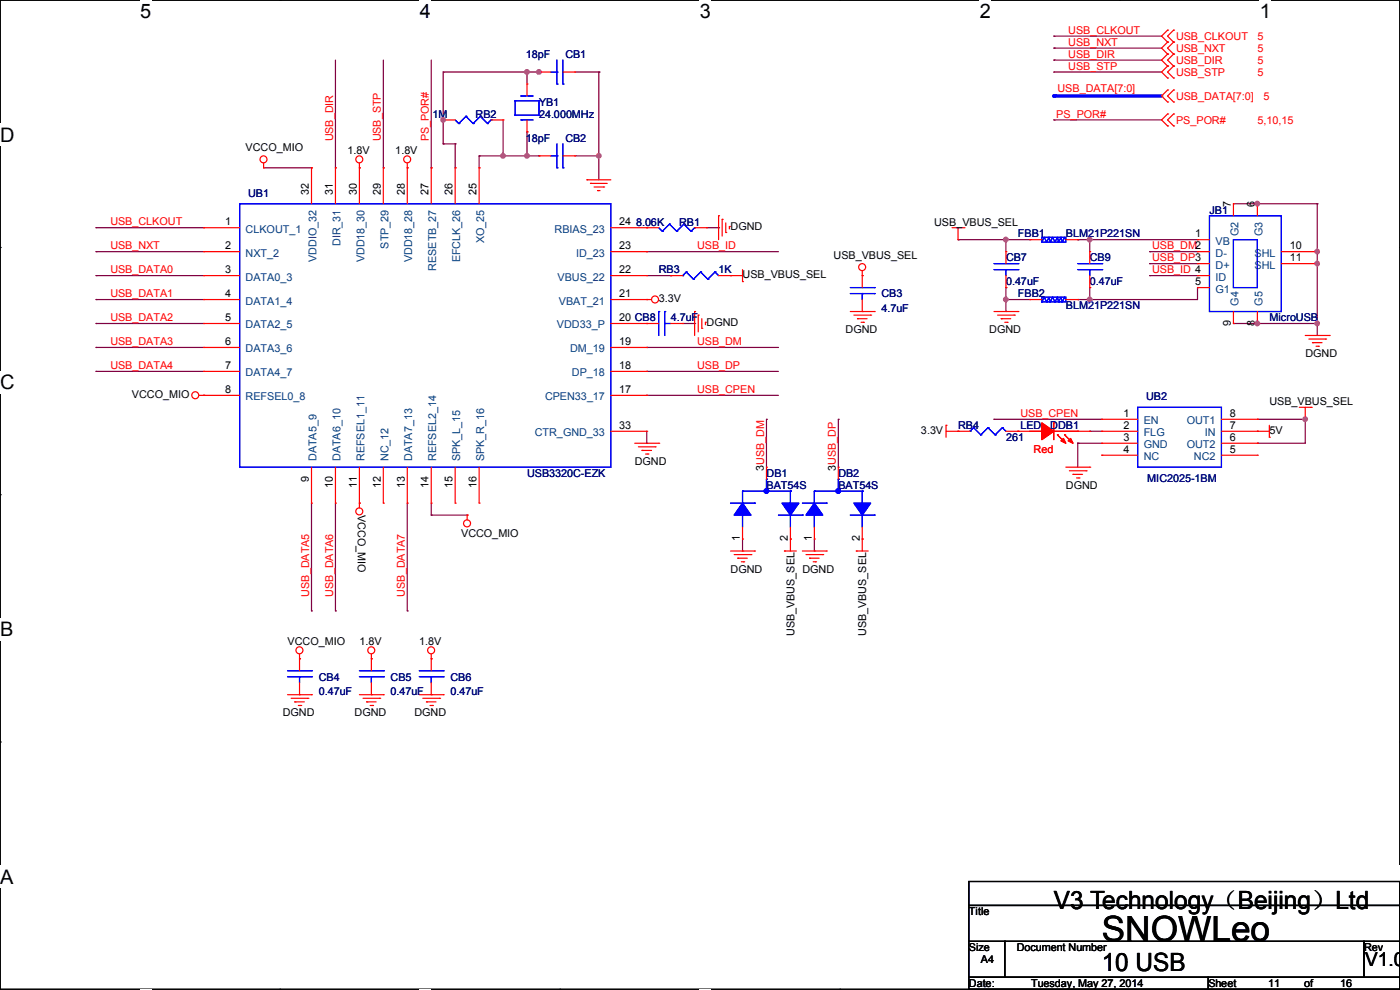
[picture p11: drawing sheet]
<svg xmlns="http://www.w3.org/2000/svg" width="297mm" height="210mm" viewBox="0 0 297 210" stroke-linecap="round" stroke-linejoin="round" font-family="sans-serif">
<path d="M0 0h297v209.8h-297z" fill="none" stroke="#000" stroke-width=".25"/>
<g fill="#fff">
<path d="M29.7 0h2.4v4.8h-2.4z"/>
<path d="M29.7 209.8h2.4v.2h-2.4z"/>
</g>
<path d="M59.4 0h.1M59.4 209.8h.1" fill="none" stroke="#000" stroke-width=".25"/>
<g fill="#fff">
<path d="M89.1 0h2.3v4.8h-2.3z"/>
<path d="M89.1 209.8h2.3v.2h-2.3z"/>
</g>
<path d="M118.8 0h.1M118.8 209.8h.1" fill="none" stroke="#000" stroke-width=".25"/>
<g fill="#fff">
<path d="M148.5 0h2.3v4.8h-2.3z"/>
<path d="M148.5 209.8h2.3v.2h-2.3z"/>
</g>
<path d="M178.2 0h.1M178.2 209.8h.1" fill="none" stroke="#000" stroke-width=".25"/>
<g fill="#fff">
<path d="M207.9 0h2.3v4.8h-2.3z"/>
<path d="M207.9 209.8h2.3v.2h-2.3z"/>
</g>
<path d="M237.6 0h.1M237.6 209.8h.1" fill="none" stroke="#000" stroke-width=".25"/>
<g fill="#fff">
<path d="M267.3 0h2.3v4.8h-2.3z"/>
<path d="M267.3 209.8h2.3v.2h-2.3z"/>
<path d="M0 26.2h3.1v4.8h-3.1z"/>
<path d="M0 78.7h3.1v4.7h-3.1z"/>
</g>
<path d="M0 52.5h.1M297 52.5h.1" fill="none" stroke="#000" stroke-width=".25"/>
<path d="M0 131.1h2.9v4.8h-2.9z" fill="#fff"/>
<path d="M0 104.9h.1M297 104.9h.1" fill="none" stroke="#000" stroke-width=".25"/>
<g fill="#fff">
<path d="M0 183.6h2.9v4.7h-2.9z"/>
<path d="M296.9 183.6h.1v4.7h-.1z"/>
</g>
<path d="M0 157.4h.1M297 157.4h.1" fill="none" stroke="#000" stroke-width=".25"/>
<g fill="none" stroke="#800040" stroke-width=".25">
<path d="M71.2 12.7v22.9M81.3 12.7v22.9M91.5 12.7v22.9M94 15.3h.1M94 15.3h20.3M94 15.3v15.2M111.8 15.3h.1M111.8 15.3v2.5M114.3 15.3h.1M122 15.3h5M127 15.3h.1M127 15.3v22.8"/>
<path d="M223.6 10.2h.1M223.6 7.7h.1M223.6 15.3h.1M223.6 12.7h.1M223.6 15.3h22.8M223.6 10.2h22.8M223.6 7.7h22.8M223.6 12.7h22.8M71.2 35.6h.1M81.3 35.6h.1M91.5 35.6h.1M94 25.4h.1"/>
<path d="M94 30.5h.1M94 30.5h2.6M96.6 30.5h.1M96.6 35.6h.1M96.6 30.5v5.1M101.6 33.1h.1M101.6 35.6h.1M101.6 33.1h12.7M101.6 33.1v2.5M106.7 33.1h.1M106.7 25.4v7.7M111.8 28h.1"/>
<path d="M111.8 28v5.1M114.3 33.1h.1M122 33.1h5M127 33.1h.1M223.6 25.4h.1M223.6 25.4h22.8M20.4 48.3h.1M20.4 53.4h.1M20.4 58.5h.1M20.4 48.3h22.8M20.4 53.4h22.8M20.4 58.5h22.8"/>
<path d="M137.2 53.4h.1M137.2 53.4h27.9M149.9 48.3h2.5M152.4 48.3h.1M20.4 63.5h.1M20.4 68.6h.1M20.4 73.7h.1M20.4 78.8h.1M20.4 63.5h22.8M20.4 68.6h22.8M20.4 73.7h22.8M20.4 78.8h22.8"/>
<path d="M137.2 94h.1M137.2 91.5v2.5M66.1 106.7v22.9M71.2 106.7v22.9M86.4 106.7v22.9M66.1 129.6h.1M71.2 129.6h.1M86.4 129.6h.1"/>
</g>
<g fill="#f0f" stroke="#f0f" stroke-width=".25">
<circle cx="127" cy="33" r=".49"/>
<circle cx="111.8" cy="15.3" r=".49"/>
<circle cx="114.3" cy="15.3" r=".49"/>
<circle cx="94" cy="25.4" r=".49"/>
<circle cx="111.8" cy="33" r=".49"/>
<circle cx="106.7" cy="33" r=".49"/>
</g>
<path d="M223.6 20.4h22.8" fill="none" stroke="#00f" stroke-width=".76"/>
<circle cx="223.6" cy="20.4" r=".38" fill="#00f"/>
<g fill="none" stroke="#800040" stroke-width=".25">
<path d="M55.9 35.6h10.2M66.1 35.6h.1M137.2 58.5h5.1M142.3 58.5h.1M203.2 50.8h.1M203.2 50.8h15.3M213.4 50.8h.1M213.4 50.8v2.6M228.6 50.8h.1M228.6 50.8h25.4M231.2 50.8h.1M231.2 50.8v2.6"/>
<path d="M243.9 53.4h.1M243.9 55.9h.1M243.9 58.5h.1M243.9 53.4h10.1M243.9 55.9h10.1M243.9 58.5h10.1M261.7 43.2h17.7M266.7 43.2h.1M279.4 43.2h.1M279.4 53.4h.1M279.4 55.9h.1M279.4 43.2v28"/>
<path d="M137.2 73.7h.1M137.2 78.8h.1M137.2 73.7h27.9M137.2 78.8h27.9M144.8 68.6h2.6M147.4 68.6h.1M213.4 63.5h.1M213.4 61h.1M213.4 63.5h5.1M213.4 61v5.1M228.6 63.5h.1M231.2 61h.1"/>
<path d="M231.2 63.5h.1M231.2 61v2.5M254 61h.1M254 61v2.5h-25.4M261.7 68.6h.1M261.7 68.6h17.7M266.7 68.6h.1M279.4 68.6h.1M137.2 83.9h.1M137.2 83.9h27.9M162.6 88.9h.1M162.6 88.9v10.2"/>
<path d="M177.8 88.9h.1M177.8 88.9v10.2M210.9 88.9h.1M210.9 88.9h22.8M228.6 94h.1M228.6 94h5.1M228.6 94v5.1M231.2 91.5h.1M231.2 91.5h2.5M266.7 88.9h.1M266.7 94h.1M266.7 88.9h10.2"/>
<path d="M276.9 88.9h.1M276.9 88.9v5.1h-10.2M91.5 109.3h.1M91.5 106.7v2.6M91.5 109.3h7.6M99.1 109.3h.1M157.5 116.9h.1M157.5 114.3v2.6M172.8 116.9h.1M172.8 114.3v2.6"/>
</g>
<g fill="#f0f" stroke="#f0f" stroke-width=".25">
<circle cx="231.2" cy="63.5" r=".49"/>
<circle cx="213.4" cy="50.8" r=".49"/>
<circle cx="213.4" cy="63.5" r=".49"/>
<circle cx="231.2" cy="50.8" r=".49"/>
<circle cx="276.9" cy="88.9" r=".49"/>
<circle cx="266.7" cy="43.2" r=".49"/>
<circle cx="279.4" cy="53.4" r=".49"/>
<circle cx="266.7" cy="68.6" r=".49"/>
<circle cx="279.4" cy="68.6" r=".49"/>
<circle cx="279.4" cy="55.9" r=".49"/>
<circle cx="127" cy="33" r=".49"/>
<circle cx="111.8" cy="15.3" r=".49"/>
<circle cx="114.3" cy="15.3" r=".49"/>
<circle cx="94" cy="25.4" r=".49"/>
<circle cx="111.8" cy="33" r=".49"/>
<circle cx="106.7" cy="33" r=".49"/>
</g>
<g fill="none" stroke="#f00" stroke-width=".25">
<path d="M111.8 17.8h.1M111.8 17.8v2.6M114.3 15.3h.1M114.3 15.3h2.6M119.4 15.3h2.6M122 15.3h.1M247.7 6.4h.1M247.7 8.9h.1M247.7 11.5h.1M247.7 14h.1M247.7 16.6h.1M247.7 19.1h.1"/>
<path d="M247.7 6.4l-1.3 1.3 1.3 1.2M247.7 8.9l-1.3 1.3 1.3 1.3M247.7 14l-1.3 1.3 1.3 1.3M247.7 11.5l-1.3 1.2 1.3 1.3M247.7 19.1l-1.3 1.3 1.3 1.2M249 8.9h.1M249 6.4h.1M249 11.5h.1M249 16.6h.1M249 14h.1M249 19.1h.1M249 6.4l-1.3 1.3 1.3 1.2"/>
<path d="M249 8.9l-1.3 1.3 1.3 1.3M249 14l-1.3 1.3 1.3 1.3M249 11.5l-1.3 1.2 1.3 1.3M249 19.1l-1.3 1.3 1.3 1.2M55.9 35.6h.1M55.9 34.6v1M66.1 35.6h.1M66.1 35.6v7.6M71.2 35.6h.1M71.2 35.6v7.6M76.2 35.6h.1M76.2 34.6v8.6"/>
<path d="M81.3 35.6h.1M81.3 35.6v7.6M86.4 35.6h.1M86.4 34.6v8.6M91.5 35.6h.1M91.5 35.6v7.6M94 25.4h.1M94 25.4h2.6M96.6 35.6h.1M96.6 35.6v7.6M101.6 35.6h.1M101.6 35.6v7.6"/>
<path d="M104.2 25.4h2.5M106.7 25.4h.1M111.8 28h.1M111.8 25.4v2.6M114.3 33.1h.1M114.3 33.1h2.6M119.4 33.1h2.6M122 33.1h.1M124.5 38.1h.1M124.5 38.1h5.1M125.3 38.9h.1M125.3 38.9h3.5"/>
<path d="M126 39.7h2.1M128.1 39.7h.1M247.7 24.2h.1M247.7 26.7h.1M247.7 21.6h.1M247.7 24.2l-1.3 1.2 1.3 1.3M249 26.7h.1M249 24.2h.1M249 21.6h.1M249 24.2l-1.3 1.2 1.3 1.3M43.2 48.3h.1M43.2 53.4h.1"/>
<path d="M43.2 58.5h.1M43.2 48.3h7.6M43.2 58.5h7.6M43.2 53.4h7.6M126.8 40.4h.1M126.8 40.4h.5M129.6 48.3h10.1M129.6 58.5h7.6M129.6 53.4h7.6M137.2 48.3h.1M137.2 53.4h.1M137.2 58.5h.1"/>
<path d="M142.3 58.5h.1M142.3 58.5h2.5M147.4 48.3h2.5M149.9 48.3h.1M152.4 45.8h.1M152.4 45.8v5M152.4 58.5h5.1M153.2 46.5h.1M153.2 46.5v3.6M154 49.3h.1M154 47.3v2M154.7 48h.1"/>
<path d="M154.7 48v.6M155 58.5h.1M157.5 59.7h.1M157.5 57.2v2.5M182.9 58.5h.1M182.9 57.4v3.6M202 48.3h2.5M203.2 50.8h.1M203.2 48.3v2.5M204.5 48.3h.1M213.4 53.4h.1M213.4 53.4v2.5"/>
<path d="M213.4 58.5v2.5M218.5 50.8h.1M218.5 50.8h2.5M226.1 50.8h2.5M228.6 50.8h.1M231.2 53.4h.1M231.2 53.4v2.5M231.2 58.5v2.5M254 53.4h.1M254 55.9h.1M254 50.8h.1M254 58.5h.1"/>
<path d="M254 58.5h2.6M254 53.4h2.6M254 55.9h2.6M254 50.8h2.6M261.7 43.2h.1M261.7 43.2v2.6M266.7 43.2h.1M266.7 43.2v2.6M271.8 53.4h7.6M271.8 55.9h7.6M279.4 53.4h.1M279.4 55.9h.1"/>
<path d="M43.2 68.6h.1M43.2 63.5h.1M43.2 73.7h.1M43.2 78.8h.1M43.2 63.5h7.6M43.2 68.6h7.6M43.2 73.7h7.6M43.2 78.8h7.6M129.6 63.5h8.6M129.6 68.6h10.1M129.6 73.7h7.6M129.6 78.8h7.6"/>
<path d="M137.2 63.5h.1M137.2 68.6h.1M137.2 73.7h.1M137.2 78.8h.1M142.3 68.6h2.5M144.8 68.6h.1M147.4 66.1h.1M147.4 66.1v5.1M148.1 66.8h.1M148.1 66.8v3.6M148.9 69.6h.1M148.9 67.6v2"/>
<path d="M149.6 68.4h.1M149.6 68.4v.5M180.4 66.1h5.1M181.1 66.8h3.6M181.9 67.6h.1M181.9 67.6h2M182.7 68.4h.5M182.9 66.1h.1M182.9 63.5v2.6M183.2 68.4h.1M184.7 66.8h.1M185.5 66.1h.1"/>
<path d="M210.9 66.1h5M211.6 66.8h3.6M212.4 67.6h.1M212.4 67.6h2M213.1 68.4h.6M213.4 61h.1M213.7 68.4h.1M215.2 66.8h.1M215.9 66.1h.1M218.5 63.5h.1M218.5 63.5h2.5M226.1 63.5h2.5"/>
<path d="M228.6 63.5h.1M231.2 61h.1M254 61h.1M254 61h2.6M261.7 68.6h.1M261.7 66.1v2.5M266.7 68.6h.1M266.7 66.1v2.5M276.9 71.2h5.1M277.7 71.9h3.5M278.4 72.7h.1M278.4 72.7h2.1"/>
<path d="M279.2 73.4h.5M279.7 73.4h.1M281.2 71.9h.1M282 71.2h.1M42.2 83.9h8.6M43.2 83.9h.1M66.1 99.1v7.6M71.2 99.1v7.6M76.2 99.1v8.6M81.3 99.1v7.6M86.4 99.1v7.6M91.5 99.1v7.6"/>
<path d="M96.6 99.1v7.6M101.6 99.1v7.6M129.6 83.9h7.6M129.6 91.5h7.6M134.7 94h5M135.4 94.8h3.6M136.2 95.5h.1M136.2 95.5h2M136.9 96.3h.6M137.2 83.9h.1M137.2 91.5h.1M137.5 96.3h.1"/>
<path d="M139 94.8h.1M139.7 94h.1M162.6 99.1h.1M162.6 99.1v2.5M177.8 99.1h.1M177.8 99.1v2.5M200.7 90.2h.1M200.7 91.5h5.1M200.7 90.2v2.6M203.2 91.5h.1M213.4 91.5h7.6M215.9 91.5h.1"/>
<path d="M221 91.5h.1M223.6 89.7h.1M223.6 91.5h7.6M223.6 89.7v3.6M224.3 92.2h.1M224.3 92.2l1.5 1.6M225.8 92.2h.1M225.8 92.2l1.6 1.6M226.1 99.1h5.1M226.9 99.9h3.5M228.6 91.5h.1M230.4 99.9h.1"/>
<path d="M231.2 99.1h.1M231.2 91.5h.1M233.7 88.9h.1M233.7 91.5h.1M233.7 94h.1M233.7 96.6h.1M233.7 94h7.6M233.7 91.5h7.6M233.7 88.9h7.6M233.7 96.6h7.6M259.1 94h7.6M259.1 91.5h10.2"/>
<path d="M259.1 88.9h7.6M259.1 96.6h7.6M266.7 91.5h.1M266.7 96.6h.1M266.7 94h.1M266.7 88.9h.1M269.3 92.8h.1M269.3 90.2v2.6M275.6 86.4h2.6M276.9 88.9h.1M276.9 86.4v2.5M278.2 86.4h.1"/>
<path d="M66.1 106.7h.1M71.2 106.7h.1M76.2 106.7h.1M81.3 106.7h.1M86.4 106.7h.1M91.5 106.7h.1M96.6 106.7h.1M99.1 109.3h.1M99.1 109.3v1M101.6 106.7h.1M155 116.9h5.1M155.7 117.6h3.6"/>
<path d="M156.5 118.4h.1M156.5 118.4h2M157.3 119.2h.5M157.5 114.3h.1M157.5 111.8v2.5M157.8 119.2h.1M159.3 117.6h.1M160.1 116.9h.1M166.4 116.9h.1M166.4 116.9h2.6M167.7 114.3h.1M167.7 111.8v5.1"/>
<path d="M170.2 116.9h5.1M171 117.6h3.5M171.7 118.4h.1M171.7 118.4h2.1M172.5 119.2h.5M172.8 114.3h.1M172.8 111.8v2.5M173 119.2h.1M174.5 117.6h.1M175.3 116.9h.1M181.7 116.9h.1M181.7 116.9h2.5"/>
<path d="M182.9 114.3h.1M182.9 111.8v5.1M227.6 100.6h.1M227.6 100.6h2.1M228.4 101.4h.5M228.9 101.4h.1M63.5 139.7h.1M63.5 138.7v3.6M78.8 139.7h.1M78.8 138.7v3.6M91.5 139.7h.1M91.5 138.7v3.6"/>
<path d="M61 147.4h5.1M61.8 148.1h3.5M62.5 148.9h.1M62.5 148.9h2.1M63.3 149.6h.5M63.5 147.4h.1M63.5 144.8v2.6M63.8 149.6h.1M65.3 148.1h.1M66.1 147.4h.1M76.2 147.4h5.1M77 148.1h3.6"/>
<path d="M77.8 148.9h.1M77.8 148.9h2M78.5 149.6h.5M78.8 147.4h.1M78.8 144.8v2.6M79 149.6h.1M80.6 148.1h.1M81.3 147.4h.1M88.9 147.4h5.1M89.7 148.1h3.6M90.5 148.9h.1M90.5 148.9h2"/>
<path d="M91.2 149.6h.5M91.5 147.4h.1M91.5 144.8v2.6M91.7 149.6h.1M93.3 148.1h.1M94 147.4h.1"/>
<circle cx="55.9" cy="33.8" r=".74"/>
<circle cx="76.2" cy="33.8" r=".74"/>
<circle cx="86.4" cy="33.8" r=".74"/>
<circle cx="182.9" cy="56.7" r=".74"/>
<circle cx="139" cy="63.5" r=".74"/>
<circle cx="41.4" cy="83.8" r=".74"/>
<circle cx="76.2" cy="108.5" r=".74"/>
<circle cx="99.1" cy="111" r=".74"/>
<circle cx="63.5" cy="137.9" r=".74"/>
<circle cx="78.8" cy="137.9" r=".74"/>
<circle cx="91.5" cy="137.9" r=".74"/>
</g>
<path d="M205.5 187h91.5v5.1h-91.5zM205.5 192.1h91.5v7.6h-91.5zM205.5 199.7h7.6v7.6h-7.6zM213.1 199.7h76.2v7.6h-76.2zM289.3 199.7h7.7v7.6h-7.7zM205.5 207.3h50.8v2.5h-50.8zM256.3 207.3h40.7v2.5h-40.7z" fill="none" stroke="#000" stroke-width=".25"/>
<g fill="none" stroke="#00f" stroke-width=".25">
<path d="M116.9 15.3h1.3M118.2 17.8h.1M118.2 15.3h.1M118.2 12.7v5.1M119.4 17.8h.1M119.4 12.7v5.1M96.6 25.4l.7 .8M97.3 26.2h.1M98.8 24.7h.1M98.8 24.7l-1.5 1.5M98.8 24.7l1.6 1.5M100.4 26.2h.1"/>
<path d="M101.9 24.7h.1M101.9 24.7l-1.5 1.5M101.9 24.7l1.5 1.5M103.4 26.2h.1M104.2 25.4h.1M104.2 25.4l-.8 .8M109.3 24.4h.1M109.3 21.4h.1M109.3 24.4h5M109.3 21.4v3M109.3 21.4h5M110.5 25.4h.1"/>
<path d="M110.5 20.4h.1M110.5 25.4h2.6M110.5 20.4h2.6M114.3 21.4h.1M114.3 24.4h.1M114.3 21.4v3M116.9 33.1h1.3M118.2 35.6h.1M118.2 33.1h.1M118.2 30.5v5.1M119.4 35.6h.1M119.4 30.5v5.1"/>
<path d="M50.8 43.2h78.8v55.9h-78.8zM139.7 48.3l.8 .8M140.5 49.1h.1M142 47.5h.1M142 47.5l-1.5 1.6M142 47.5l1.6 1.6M143.6 49.1h.1M144.8 58.5h.1M145.1 47.5h.1M145.1 47.5l-1.5 1.6M145.1 47.5l1.5 1.6M145.6 57.7h.1"/>
<path d="M145.6 57.7l1.5 1.5M145.6 57.7l-.8 .8M146.6 49.1h.1M147.1 59.2h.1M147.4 48.3h.1M147.4 48.3l-.8 .8M148.6 57.7h.1M148.6 57.7l1.6 1.5M148.6 57.7l-1.5 1.5M150.2 59.2h.1M151.7 57.7h.1M151.7 57.7l.7 .8"/>
<path d="M151.7 57.7l-1.5 1.5M210.9 55.9h5M210.9 57.2h5M213.4 57.2h.1M213.4 57.2v1.3M215.9 55.9h.1M215.9 57.2h.1M221 50.3h5.1v1.1h-5.1zM226.1 50.8l-.3-.5-.5 1.1-.2-1.1-.5 1.1-.3-1.1-.5 1.1-.5-1.1-.5 1.1-.3-1.1-.5 1.1-.5-1.1-.5 1.1M228.6 55.9h5.1M228.6 57.2h5.1M231.2 57.2h.1"/>
<path d="M231.2 57.2v1.3M233.7 55.9h.1M233.7 57.2h.1M256.6 45.8h15.2v20.3h-15.2zM261.7 50.8h5v10.2h-5zM139.7 66.1h.1M139.7 66.1v5.1M141 66.1h.1M141 68.6h.1M141 66.1v5.1M141 68.6h1.3M180.4 61h5.1"/>
<path d="M180.4 62.3h5.1M182.9 62.3h.1M182.9 62.3v1.2M185.5 61h.1M185.5 62.3h.1M221 63h5.1v1.1h-5.1zM226.1 63.5l-.3-.5-.5 1.1-.2-1.1-.5 1.1-.3-1.1-.5 1.1-.5-1.1-.5 1.1-.3-1.1-.5 1.1-.5-1.1-.5 1.1M205.8 91.5h.1M206.5 90.7h.1M206.5 90.7l1.6 1.5M206.5 90.7l-.7 .8M208.1 92.2h.1"/>
<path d="M209.6 90.7h.1M209.6 90.7l1.5 1.5M209.6 90.7l-1.5 1.5M211.1 92.2h.1M212.6 90.7h.1M212.6 90.7l.8 .8M212.6 90.7l-1.5 1.5M241.3 86.4h17.8v12.7h-17.8zM155 106.7h5.1M157.5 109.3h.1M157.5 104.2h.1M157.5 104.2v2.5"/>
<path d="M157.5 109.3v2.5M157.5 104.2h10.2M160.1 106.7h.1M162.6 101.6h.1M162.6 101.6v2.6M165.1 109.3h5.1M167.7 109.3h.1M167.7 104.2h.1M167.7 104.2v2.5M167.7 109.3v2.5M170.2 109.3h.1M170.2 106.7h5.1"/>
<path d="M172.8 109.3h.1M172.8 104.2h.1M172.8 104.2h10.1M172.8 104.2v2.5M172.8 109.3v2.5M175.3 106.7h.1M177.8 101.6h.1M177.8 101.6v2.6M180.4 109.3h5.1M182.9 109.3h.1M182.9 104.2h.1M182.9 104.2v2.5"/>
<path d="M182.9 109.3v2.5M185.5 109.3h.1M61 142.3h5.1M61 143.6h5.1M63.5 143.6h.1M63.5 143.6v1.2M66.1 142.3h.1M66.1 143.6h.1M76.2 142.3h5.1M76.2 143.6h5.1M78.8 143.6h.1M78.8 143.6v1.2"/>
<path d="M81.3 142.3h.1M81.3 143.6h.1M88.9 142.3h5.1M88.9 143.6h5.1M91.5 143.6h.1M91.5 143.6v1.2M94 142.3h.1M94 143.6h.1"/>
</g>
<g fill="#00f" stroke="#00f" stroke-width=".25">
<path d="M157.5 106.7l1.8 2.6h-3.6z" fill-rule="evenodd"/>
<path d="M165.9 106.7h3.6l-1.8 2.6z" fill-rule="evenodd"/>
<path d="M157.5 106.7l1.8 2.6h-3.6z" fill-rule="evenodd"/>
<path d="M165.9 106.7h3.6l-1.8 2.6z" fill-rule="evenodd"/>
<path d="M172.8 106.7l1.7 2.6h-3.5z" fill-rule="evenodd"/>
<path d="M181.1 106.7h3.6l-1.8 2.6z" fill-rule="evenodd"/>
<path d="M172.8 106.7l1.7 2.6h-3.5z" fill-rule="evenodd"/>
<path d="M181.1 106.7h3.6l-1.8 2.6z" fill-rule="evenodd"/>
<circle cx="162.6" cy="104.2" r=".49"/>
<circle cx="177.8" cy="104.2" r=".49"/>
</g>
<g fill="#f00" stroke="#f00" stroke-width=".25">
<path d="M221 89.7l2.6 1.8-2.6 1.8z" fill-rule="evenodd"/>
<path d="M227.1 93l.5 1-1-.5z" fill-rule="evenodd"/>
<path d="M225.6 93l.5 1-1-.5z" fill-rule="evenodd"/>
<path d="M221 89.7l2.6 1.8-2.6 1.8z" fill-rule="evenodd"/>
<path d="M227.1 93l.5 1-1-.5z" fill-rule="evenodd"/>
<path d="M225.6 93l.5 1-1-.5z" fill-rule="evenodd"/>
</g>
<text font-size="7.4" x="233.7" y="199.7">SNOWLeo</text>
<g font-size="5.3">
<text x="223.6" y="192.8">V3 Technology（Beijing）Ltd</text>
<text x="233.7" y="206">10 USB</text>
</g>
<g font-size="4.2">
<text x="29.7" y="3.9">5</text>
<text x="89.1" y="3.9">4</text>
<text x="148.5" y="3.9">3</text>
<text x="207.9" y="3.9">2</text>
<text x="267.3" y="3.9">1</text>
<text x="0" y="30.1">D</text>
<text x="0" y="82.5">C</text>
<text x="0" y="135">B</text>
<text x="0" y="187.4">A</text>
<text x="297" y="187.4">A</text>
</g>
<text font-size="4.1" x="289.6" y="204.9">V1.0</text>
<g font-size="2.3" fill="#f00">
<text x="226.6" y="9.7">USB_NXT</text>
<text x="226.6" y="7.2">USB_CLKOUT</text>
<text x="249.5" y="8.5">USB_CLKOUT</text>
<text x="249.5" y="11">USB_NXT</text>
<text x="266.8" y="8.5">5</text>
<text x="266.8" y="11">5</text>
<text x="226.6" y="14.8">USB_STP</text>
<text x="226.6" y="12.2">USB_DIR</text>
<text x="249.5" y="16.1">USB_STP</text>
<text x="249.5" y="13.5">USB_DIR</text>
<text x="266.8" y="16.1">5</text>
<text x="266.8" y="13.5">5</text>
<text x="224.3" y="19.6">USB_DATA[7:0]</text>
<text x="249.5" y="21.2">USB_DATA[7:0]</text>
<text x="268" y="21.2">5</text>
<text x="224.1" y="24.9">PS_POR#</text>
<text x="249.5" y="26.2">PS_POR#</text>
<text x="266.8" y="26.2">5,10,15</text>
<text x="70.7" y="30" transform="rotate(-90 70.7 30)">USB_DIR</text>
<text x="80.8" y="30" transform="rotate(-90 80.8 30)">USB_STP</text>
<text x="91" y="30" transform="rotate(-90 91 30)">PS_POR#</text>
<text x="23.4" y="47.8">USB_CLKOUT</text>
<text x="23.4" y="52.9">USB_NXT</text>
<text x="147.9" y="52.9">USB_ID</text>
<text x="244.4" y="52.9">USB_DM2</text>
<text x="23.4" y="58">USB_DATA0</text>
<text x="244.4" y="55.4">USB_DP3</text>
<text x="244.4" y="58">USB_ID 4</text>
<text x="23.4" y="63">USB_DATA1</text>
<text x="23.4" y="68.1">USB_DATA2</text>
<text x="23.4" y="73.2">USB_DATA3</text>
<text x="147.9" y="73.2">USB_DM</text>
<text x="23.4" y="78.3">USB_DATA4</text>
<text x="147.9" y="78.3">USB_DP</text>
<text x="147.9" y="83.4">USB_CPEN</text>
<text x="216.5" y="88.4">USB_CPEN</text>
<text x="219.3" y="96.1">Red</text>
<text x="65.6" y="126.5" transform="rotate(-90 65.6 126.5)">USB_DATA5</text>
<text x="70.7" y="126.5" transform="rotate(-90 70.7 126.5)">USB_DATA6</text>
<text x="85.9" y="126.5" transform="rotate(-90 85.9 126.5)">USB_DATA7</text>
</g>
<g font-size="2.3" fill="#000080">
<text x="111.6" y="12.3">18pF</text>
<text x="119.9" y="12.3">CB1</text>
<text x="114.4" y="22.4">YB1</text>
<text x="91.7" y="25">1M</text>
<text x="100.9" y="25">RB2</text>
<text x="114.4" y="25">24.000MHz</text>
<text x="111.6" y="30.1">18pF</text>
<text x="119.9" y="30.1">CB2</text>
<text x="52.6" y="41.7">UB1</text>
<text x="134.9" y="47.8">8.06K</text>
<text x="144.1" y="47.8">RB1</text>
<text x="256.6" y="45.3">JB1</text>
<text x="216" y="50.4">FBB1</text>
<text x="226.1" y="50.4">BLM21P221SN</text>
<text x="139.8" y="58">RB3</text>
<text x="152.5" y="58">1K</text>
<text x="213.4" y="55.5">CB7</text>
<text x="231.2" y="55.5">CB9</text>
<text x="187" y="63.1">CB3</text>
<text x="213.4" y="60.5">0.47uF</text>
<text x="216" y="63.1">FBB2</text>
<text x="226.1" y="65.6">BLM21P221SN</text>
<text x="231.2" y="60.5">0.47uF</text>
<text x="142.3" y="68.2">4.7uF</text>
<text x="187" y="66.1">4.7uF</text>
<text x="269.3" y="68.2">MicroUSB</text>
<text x="243.1" y="84.9">UB2</text>
<text x="203.3" y="91">RB4</text>
<text x="213.4" y="93.6">261</text>
<text x="216.5" y="91">LED</text>
<text x="222.8" y="91">DDB1</text>
<text x="111.8" y="101.2">USB3320C-EZK</text>
<text x="162.6" y="101.2">DB1</text>
<text x="177.9" y="101.2">DB2</text>
<text x="162.6" y="103.7">BAT54S</text>
<text x="177.9" y="103.7">BAT54S</text>
<text x="243.4" y="102.2">MIC2025-1BM</text>
<text x="67.6" y="144.4">CB4</text>
<text x="67.6" y="147.4">0.47uF</text>
<text x="82.9" y="144.4">CB5</text>
<text x="82.9" y="147.4">0.47uF</text>
<text x="95.6" y="144.4">CB6</text>
<text x="95.6" y="147.4">0.47uF</text>
</g>
<g font-size="2.3">
<text x="52.1" y="32.1">VCCO_MIO</text>
<text x="73.7" y="32.6">1.8V</text>
<text x="83.9" y="32.6">1.8V</text>
<text x="65.5" y="41.4" transform="rotate(-90 65.5 41.4)">32</text>
<text x="70.6" y="41.4" transform="rotate(-90 70.6 41.4)">31</text>
<text x="75.7" y="41.4" transform="rotate(-90 75.7 41.4)">30</text>
<text x="80.8" y="41.4" transform="rotate(-90 80.8 41.4)">29</text>
<text x="85.9" y="41.4" transform="rotate(-90 85.9 41.4)">28</text>
<text x="90.9" y="41.4" transform="rotate(-90 90.9 41.4)">27</text>
<text x="96" y="41.4" transform="rotate(-90 96 41.4)">26</text>
<text x="101.1" y="41.4" transform="rotate(-90 101.1 41.4)">25</text>
<text x="47.8" y="47.8">1</text>
<text x="131.4" y="47.8">24</text>
<text x="198.2" y="47.8">USB_VBUS_SEL</text>
<text x="261.1" y="44" transform="rotate(-90 261.1 44)">7</text>
<text x="266.2" y="44" transform="rotate(-90 266.2 44)">6</text>
<text x="47.8" y="52.8">2</text>
<text x="131.4" y="52.8">23</text>
<text x="155" y="48.9">DGND</text>
<text x="253.5" y="50.3">1</text>
<text x="273.6" y="52.8">10</text>
<text x="47.8" y="57.9">3</text>
<text x="131.4" y="57.9">22</text>
<text x="157.5" y="59">USB_VBUS_SEL</text>
<text x="176.8" y="54.9">USB_VBUS_SEL</text>
<text x="273.6" y="55.4">11</text>
<text x="47.8" y="63">4</text>
<text x="131.4" y="63">21</text>
<text x="139.8" y="64.1">3.3V</text>
<text x="253.5" y="60.5">5</text>
<text x="47.8" y="68.1">5</text>
<text x="131.4" y="68.1">20 CB8</text>
<text x="149.9" y="69.2">DGND</text>
<text x="179.4" y="70.7">DGND</text>
<text x="209.9" y="70.7">DGND</text>
<text x="261.1" y="69.1" transform="rotate(-90 261.1 69.1)">9</text>
<text x="266.2" y="69.1" transform="rotate(-90 266.2 69.1)">8</text>
<text x="47.8" y="73.2">6</text>
<text x="131.4" y="73.2">19</text>
<text x="276.9" y="75.8">DGND</text>
<text x="47.8" y="78.2">7</text>
<text x="47.8" y="83.3">8</text>
<text x="131.4" y="78.2">18</text>
<text x="131.4" y="83.3">17</text>
<text x="28" y="84.4">VCCO_MIO</text>
<text x="238.3" y="88.4">1</text>
<text x="260.9" y="88.4">8</text>
<text x="269.3" y="85.9">USB_VBUS_SEL</text>
<text x="131.4" y="90.9">33</text>
<text x="195.4" y="92">3.3V</text>
<text x="238.3" y="90.9">2</text>
<text x="238.3" y="93.5">3</text>
<text x="260.9" y="93.5">6</text>
<text x="260.9" y="90.9">7</text>
<text x="269.3" y="92">5V</text>
<text x="134.7" y="98.6">DGND</text>
<text x="162.1" y="99.9" transform="rotate(-90 162.1 99.9)">3USB_DM</text>
<text x="177.3" y="99.9" transform="rotate(-90 177.3 99.9)">3USB_DP</text>
<text x="238.3" y="96">4</text>
<text x="260.9" y="96">5</text>
<text x="65.5" y="102.2" transform="rotate(-90 65.5 102.2)">9</text>
<text x="70.6" y="103.4" transform="rotate(-90 70.6 103.4)">10</text>
<text x="75.7" y="103.4" transform="rotate(-90 75.7 103.4)">11</text>
<text x="80.8" y="103.4" transform="rotate(-90 80.8 103.4)">12</text>
<text x="85.9" y="103.4" transform="rotate(-90 85.9 103.4)">13</text>
<text x="90.9" y="103.4" transform="rotate(-90 90.9 103.4)">14</text>
<text x="96" y="103.4" transform="rotate(-90 96 103.4)">15</text>
<text x="101.1" y="103.4" transform="rotate(-90 101.1 103.4)">16</text>
<text x="226.1" y="103.7">DGND</text>
<text x="75.9" y="109.3" transform="rotate(90 75.9 109.3)">VCCO_MIO</text>
<text x="97.8" y="113.9">VCCO_MIO</text>
<text x="157" y="114.8" transform="rotate(-90 157 114.8)">1</text>
<text x="167.1" y="114.8" transform="rotate(-90 167.1 114.8)">2</text>
<text x="172.2" y="114.8" transform="rotate(-90 172.2 114.8)">1</text>
<text x="182.4" y="114.8" transform="rotate(-90 182.4 114.8)">2</text>
<text x="155" y="121.5">DGND</text>
<text x="170.2" y="121.5">DGND</text>
<text x="61" y="136.7">VCCO_MIO</text>
<text x="76.2" y="136.7">1.8V</text>
<text x="88.9" y="136.7">1.8V</text>
<text x="168.5" y="134.9" transform="rotate(-90 168.5 134.9)">USB_VBUS_SEL</text>
<text x="183.8" y="134.9" transform="rotate(-90 183.8 134.9)">USB_VBUS_SEL</text>
<text x="60" y="152">DGND</text>
<text x="75.2" y="152">DGND</text>
<text x="87.9" y="152">DGND</text>
<text x="205.5" y="194.1">Title</text>
<text x="205.5" y="201.8">Size</text>
<text x="215.7" y="201.8">Document Number</text>
<text x="289.4" y="201.8">Rev</text>
<text x="205.5" y="209.4">Date:</text>
<text x="208.1" y="204.3">A4</text>
<text x="218.7" y="209.4">Tuesday, May 27, 2014</text>
<text x="256.3" y="209.4">Sheet</text>
<text x="269" y="209.4">11</text>
<text x="276.7" y="209.4">of</text>
<text x="284.3" y="209.4">16</text>
</g>
<g font-size="2.3" fill="#004080">
<text x="52.1" y="49.4">CLKOUT_1</text>
<text x="72.2" y="52.2" transform="rotate(-90 72.2 52.2)">DIR_31</text>
<text x="82.4" y="52.7" transform="rotate(-90 82.4 52.7)">STP_29</text>
<text x="102.7" y="51.6" transform="rotate(-90 102.7 51.6)">XO_25</text>
<text x="117.7" y="49.4">RBIAS_23</text>
<text x="257.9" y="51.9">VB</text>
<text x="262.7" y="50.1" transform="rotate(-90 262.7 50.1)">G2</text>
<text x="267.8" y="50.1" transform="rotate(-90 267.8 50.1)">G3</text>
<text x="52.1" y="54.4">NXT_2</text>
<text x="52.1" y="59.5">DATA0_3</text>
<text x="67.1" y="55.5" transform="rotate(-90 67.1 55.5)">VDDIO_32</text>
<text x="77.3" y="55.7" transform="rotate(-90 77.3 55.7)">VDD18_30</text>
<text x="87.5" y="55.7" transform="rotate(-90 87.5 55.7)">VDD18_28</text>
<text x="92.5" y="57.4" transform="rotate(-90 92.5 57.4)">RESETB_27</text>
<text x="97.6" y="55.7" transform="rotate(-90 97.6 55.7)">EFCLK_26</text>
<text x="118.3" y="59.5">VBUS_22</text>
<text x="122.2" y="54.4">ID_23</text>
<text x="257.9" y="54.4">D-</text>
<text x="257.9" y="57">D+</text>
<text x="257.9" y="59.5">ID</text>
<text x="266.1" y="54.4">SHL</text>
<text x="266.1" y="57">SHL</text>
<text x="52.1" y="64.6">DATA1_4</text>
<text x="118.5" y="64.6">VBAT_21</text>
<text x="257.9" y="62.1">G1</text>
<text x="262.7" y="64.8" transform="rotate(-90 262.7 64.8)">G4</text>
<text x="267.8" y="64.8" transform="rotate(-90 267.8 64.8)">G5</text>
<text x="52.1" y="69.7">DATA2_5</text>
<text x="118.2" y="69.7">VDD33_P</text>
<text x="52.1" y="74.8">DATA3_6</text>
<text x="121" y="74.8">DM_19</text>
<text x="52.1" y="79.8">DATA4_7</text>
<text x="121.3" y="79.8">DP_18</text>
<text x="52.1" y="84.9">REFSEL0_8</text>
<text x="115.6" y="84.9">CPEN33_17</text>
<text x="113.5" y="92.5">CTR_GND_33</text>
<text x="242.6" y="90">EN</text>
<text x="242.6" y="92.5">FLG</text>
<text x="242.6" y="95.1">GND</text>
<text x="251.8" y="95.1">OUT2</text>
<text x="251.8" y="90">OUT1</text>
<text x="255.6" y="92.5">IN</text>
<text x="67.1" y="97.8" transform="rotate(-90 67.1 97.8)">DATA5_9</text>
<text x="72.2" y="97.8" transform="rotate(-90 72.2 97.8)">DATA6_10</text>
<text x="77.3" y="97.8" transform="rotate(-90 77.3 97.8)">REFSEL1_11</text>
<text x="82.4" y="97.8" transform="rotate(-90 82.4 97.8)">NC_12</text>
<text x="87.5" y="97.8" transform="rotate(-90 87.5 97.8)">DATA7_13</text>
<text x="92.5" y="97.8" transform="rotate(-90 92.5 97.8)">REFSEL2_14</text>
<text x="97.6" y="97.8" transform="rotate(-90 97.6 97.8)">SPK_L_15</text>
<text x="102.7" y="97.8" transform="rotate(-90 102.7 97.8)">SPK_R_16</text>
<text x="242.6" y="97.6">NC</text>
<text x="253.3" y="97.6">NC2</text>
</g>
</svg>
